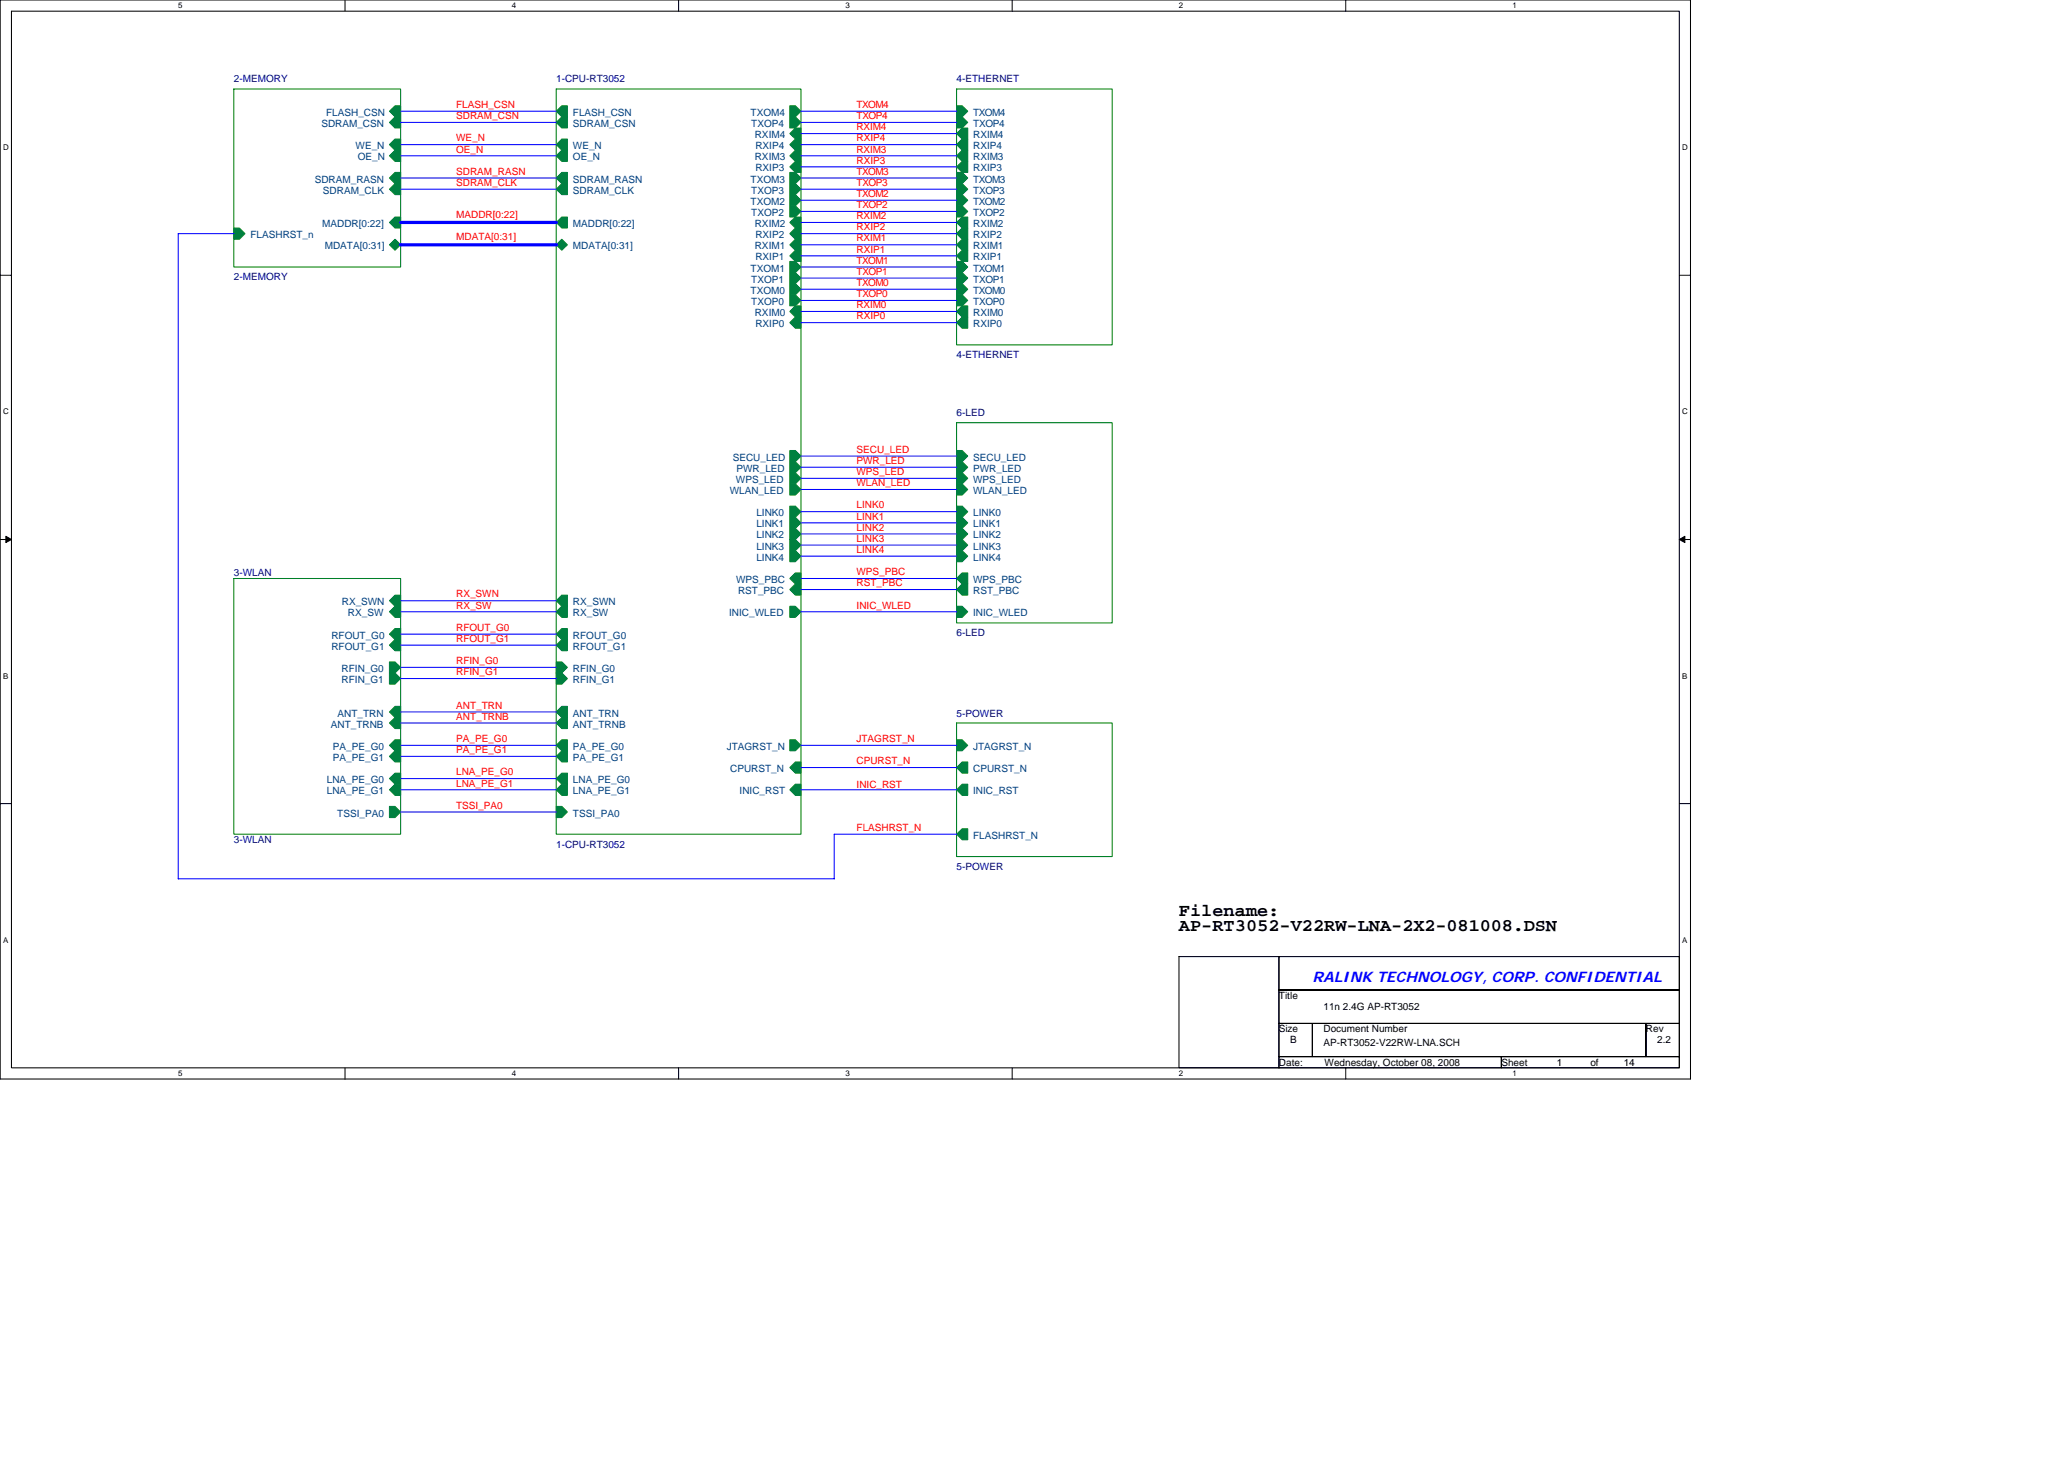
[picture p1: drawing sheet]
<svg xmlns="http://www.w3.org/2000/svg" width="297mm" height="210mm" viewBox="0 0 297 210" stroke-linecap="round" stroke-linejoin="round" font-family="sans-serif">
<path d="M0 0h243.3v155.2h-243.3zM1.6 1.6h240.1v152h-240.1z" fill="none" stroke="#000" stroke-width=".15"/>
<g fill="#fff">
<path d="M25.7 .2h.6v1.2h-.6z"/>
<path d="M25.7 153.8h.6v1.3h-.6z"/>
</g>
<path d="M49.7 0v1.6M49.7 153.6v1.6" fill="none" stroke="#000" stroke-width=".15"/>
<g fill="#fff">
<path d="M73.7 .2h.6v1.2h-.6z"/>
<path d="M73.7 153.8h.6v1.3h-.6z"/>
</g>
<path d="M97.7 0v1.6M97.7 153.6v1.6" fill="none" stroke="#000" stroke-width=".15"/>
<g fill="#fff">
<path d="M121.7 .2h.6v1.2h-.6z"/>
<path d="M121.7 153.8h.6v1.3h-.6z"/>
</g>
<path d="M145.7 0v1.6M145.7 153.6v1.6" fill="none" stroke="#000" stroke-width=".15"/>
<g fill="#fff">
<path d="M169.7 .2h.6v1.2h-.6z"/>
<path d="M169.7 153.8h.6v1.3h-.6z"/>
</g>
<path d="M193.7 0v1.6M193.7 153.6v1.6" fill="none" stroke="#000" stroke-width=".15"/>
<g fill="#fff">
<path d="M217.7 .2h.6v1.2h-.6z"/>
<path d="M217.7 153.8h.6v1.3h-.6z"/>
<path d="M.4 20.6h.8v1.3h-.8z"/>
<path d="M242.1 20.6h.8v1.3h-.8z"/>
<path d="M.4 58.6h.8v1.3h-.8z"/>
<path d="M242.1 58.6h.8v1.3h-.8z"/>
</g>
<path d="M0 39.6h1.6M241.7 39.6h1.6" fill="none" stroke="#000" stroke-width=".15"/>
<g fill="#fff">
<path d="M.4 96.6h.8v1.3h-.8z"/>
<path d="M242.1 96.6h.7v1.3h-.7z"/>
</g>
<path d="M0 77.6h1.6M241.7 77.6h1.6" fill="none" stroke="#000" stroke-width=".15"/>
<path d="M.8 77.2l.8 .4-.8 .5zM241.7 77.6l.8-.4v.9z" fill="#000" stroke="#000" stroke-width=".14"/>
<g fill="#fff">
<path d="M.4 134.6h.8v1.3h-.8z"/>
<path d="M242.1 134.6h.7v1.3h-.7z"/>
</g>
<path d="M0 115.6h1.6M241.7 115.6h1.6M169.7 137.6h14.4v16h-14.4zM184.1 137.6h57.6v4.8h-57.6zM184.1 142.4h57.6v4.8h-57.6zM184.1 147.2h4.8v4.8h-4.8zM184.1 152h32v1.6h-32zM188.9 147.2h48v4.8h-48zM216.1 152h25.6v1.6h-25.6zM236.9 147.2h4.8v4.8h-4.8z" fill="none" stroke="#000" stroke-width=".15"/>
<path d="M33.7 12.8h24v25.6h-24zM80 12.8h35.3v107.2h-35.3zM137.7 12.8h22.4v36.8h-22.4zM137.7 60.8h22.4v28.8h-22.4zM33.7 83.2h24v36.8h-24zM137.7 104h22.4v19.2h-22.4z" fill="none" stroke="#008000" stroke-width=".15"/>
<g fill="#008040" stroke="#008040" stroke-width=".15">
<path d="M137.7 72.8h.8l.8 .8-.8 .8h-.8z" fill-rule="evenodd"/>
<path d="M137.7 74.4h.8l.8 .8-.8 .8h-.8z" fill-rule="evenodd"/>
<path d="M137.7 76h.8l.8 .8-.8 .8h-.8z" fill-rule="evenodd"/>
<path d="M137.7 77.6h.8l.8 .8-.8 .8h-.8z" fill-rule="evenodd"/>
<path d="M137.7 79.2h.8l.8 .8-.8 .8h-.8z" fill-rule="evenodd"/>
<path d="M137.7 64.8h.8l.8 .8-.8 .8h-.8z" fill-rule="evenodd"/>
<path d="M137.7 69.6h.8l.8 .8-.8 .8h-.8z" fill-rule="evenodd"/>
<path d="M137.7 68h.8l.8 .8-.8 .8h-.8z" fill-rule="evenodd"/>
<path d="M137.7 66.4h.8l.8 .8-.8 .8h-.8z" fill-rule="evenodd"/>
<path d="M138.5 82.4h.8v1.6h-.8l-.8-.8z" fill-rule="evenodd"/>
<path d="M137.7 84.8l.8-.8h.8v1.6h-.8z" fill-rule="evenodd"/>
<path d="M137.7 87.2h.8l.8 .8-.8 .8h-.8z" fill-rule="evenodd"/>
<path d="M80 16l.9-.8h.8v1.6h-.8z" fill-rule="evenodd"/>
<path d="M80.9 20h.8v1.6h-.8l-.9-.8z" fill-rule="evenodd"/>
<path d="M80.9 21.6h.8v1.6h-.8l-.9-.8z" fill-rule="evenodd"/>
<path d="M80.9 26.4h.8v1.6h-.8l-.9-.8z" fill-rule="evenodd"/>
<path d="M80.9 16.8h.8v1.6h-.8l-.9-.8z" fill-rule="evenodd"/>
<path d="M80.9 24.8h.8v1.6h-.8l-.9-.8z" fill-rule="evenodd"/>
<path d="M80 32l.9-.8h.8v1.6h-.8z" fill-rule="evenodd"/>
<path d="M80.9 34.4l.8 .8-.8 .8-.9-.8z" fill-rule="evenodd"/>
<path d="M113.7 15.2h.8l.8 .8-.8 .8h-.8z" fill-rule="evenodd"/>
<path d="M113.7 16.8h.8l.8 .8-.8 .8h-.8z" fill-rule="evenodd"/>
<path d="M113.7 19.2l.8-.8h.8v1.6h-.8z" fill-rule="evenodd"/>
<path d="M113.7 20.8l.8-.8h.8v1.6h-.8z" fill-rule="evenodd"/>
<path d="M80.9 101.6h.8v1.6h-.8l-.9-.8z" fill-rule="evenodd"/>
<path d="M80 104l.9-.8h.8v1.6h-.8z" fill-rule="evenodd"/>
<path d="M80.9 106.4h.8v1.6h-.8l-.9-.8z" fill-rule="evenodd"/>
<path d="M80 108.8l.9-.8h.8v1.6h-.8z" fill-rule="evenodd"/>
<path d="M114.5 109.6h.8v1.6h-.8l-.8-.8z" fill-rule="evenodd"/>
<path d="M113.7 106.4h.8l.8 .8-.8 .8h-.8z" fill-rule="evenodd"/>
<path d="M113.7 64.8h.8l.8 .8-.8 .8h-.8z" fill-rule="evenodd"/>
<path d="M113.7 69.6h.8l.8 .8-.8 .8h-.8z" fill-rule="evenodd"/>
<path d="M80.9 90.4h.8v1.6h-.8l-.9-.8z" fill-rule="evenodd"/>
<path d="M80.9 92h.8v1.6h-.8l-.9-.8z" fill-rule="evenodd"/>
<path d="M80 95.2h.9l.8 .8-.8 .8h-.9z" fill-rule="evenodd"/>
<path d="M80 96.8h.9l.8 .8-.8 .8h-.9z" fill-rule="evenodd"/>
<path d="M113.7 77.6h.8l.8 .8-.8 .8h-.8z" fill-rule="evenodd"/>
<path d="M113.7 76h.8l.8 .8-.8 .8h-.8z" fill-rule="evenodd"/>
<path d="M113.7 72.8h.8l.8 .8-.8 .8h-.8z" fill-rule="evenodd"/>
<path d="M113.7 74.4h.8l.8 .8-.8 .8h-.8z" fill-rule="evenodd"/>
<path d="M113.7 79.2h.8l.8 .8-.8 .8h-.8z" fill-rule="evenodd"/>
<path d="M114.5 21.6h.8v1.6h-.8l-.8-.8z" fill-rule="evenodd"/>
<path d="M113.7 46.4l.8-.8h.8v1.6h-.8z" fill-rule="evenodd"/>
<path d="M113.7 36.8l.8-.8h.8v1.6h-.8z" fill-rule="evenodd"/>
<path d="M113.7 33.6l.8-.8h.8v1.6h-.8z" fill-rule="evenodd"/>
<path d="M113.7 24l.8-.8h.8v1.6h-.8z" fill-rule="evenodd"/>
<path d="M114.5 44h.8v1.6h-.8l-.8-.8z" fill-rule="evenodd"/>
<path d="M113.7 35.2l.8-.8h.8v1.6h-.8z" fill-rule="evenodd"/>
<path d="M113.7 32l.8-.8h.8v1.6h-.8z" fill-rule="evenodd"/>
<path d="M113.7 42.4h.8l.8 .8-.8 .8h-.8z" fill-rule="evenodd"/>
<path d="M113.7 39.2h.8l.8 .8-.8 .8h-.8z" fill-rule="evenodd"/>
<path d="M113.7 29.6h.8l.8 .8-.8 .8h-.8z" fill-rule="evenodd"/>
<path d="M113.7 26.4h.8l.8 .8-.8 .8h-.8z" fill-rule="evenodd"/>
<path d="M113.7 40.8h.8l.8 .8-.8 .8h-.8z" fill-rule="evenodd"/>
<path d="M113.7 37.6h.8l.8 .8-.8 .8h-.8z" fill-rule="evenodd"/>
<path d="M113.7 28h.8l.8 .8-.8 .8h-.8z" fill-rule="evenodd"/>
<path d="M113.7 24.8h.8l.8 .8-.8 .8h-.8z" fill-rule="evenodd"/>
<path d="M80 112l.9-.8h.8v1.6h-.8z" fill-rule="evenodd"/>
<path d="M80.9 112.8h.8v1.6h-.8l-.9-.8z" fill-rule="evenodd"/>
<path d="M113.7 66.4h.8l.8 .8-.8 .8h-.8z" fill-rule="evenodd"/>
<path d="M113.7 68h.8l.8 .8-.8 .8h-.8z" fill-rule="evenodd"/>
<path d="M114.5 82.4h.8v1.6h-.8l-.8-.8z" fill-rule="evenodd"/>
<path d="M113.7 84.8l.8-.8h.8v1.6h-.8z" fill-rule="evenodd"/>
<path d="M80.9 85.6h.8v1.6h-.8l-.9-.8z" fill-rule="evenodd"/>
<path d="M80 88l.9-.8h.8v1.6h-.8z" fill-rule="evenodd"/>
<path d="M80 116h.9l.8 .8-.8 .8h-.9z" fill-rule="evenodd"/>
<path d="M114.5 112.8h.8v1.6h-.8l-.8-.8z" fill-rule="evenodd"/>
<path d="M113.7 87.2h.8l.8 .8-.8 .8h-.8z" fill-rule="evenodd"/>
<path d="M56 16l.9-.8h.8v1.6h-.8z" fill-rule="evenodd"/>
<path d="M56.9 21.6h.8v1.6h-.8l-.9-.8z" fill-rule="evenodd"/>
<path d="M56 20.8l.9-.8h.8v1.6h-.8z" fill-rule="evenodd"/>
<path d="M56.9 26.4h.8v1.6h-.8l-.9-.8z" fill-rule="evenodd"/>
<path d="M56 17.6l.9-.8h.8v1.6h-.8z" fill-rule="evenodd"/>
<path d="M56 25.6l.9-.8h.8v1.6h-.8z" fill-rule="evenodd"/>
<path d="M56 32l.9-.8h.8v1.6h-.8z" fill-rule="evenodd"/>
<path d="M56 35.2l.9-.8 .8 .8-.8 .8z" fill-rule="evenodd"/>
<path d="M33.7 32.8h.8l.8 .8-.8 .8h-.8z" fill-rule="evenodd"/>
<path d="M56 102.4l.9-.8h.8v1.6h-.8z" fill-rule="evenodd"/>
<path d="M56 104l.9-.8h.8v1.6h-.8z" fill-rule="evenodd"/>
<path d="M56 107.2l.9-.8h.8v1.6h-.8z" fill-rule="evenodd"/>
<path d="M56 108.8l.9-.8h.8v1.6h-.8z" fill-rule="evenodd"/>
<path d="M56 95.2h.9l.8 .8-.8 .8h-.9z" fill-rule="evenodd"/>
<path d="M56 96.8h.9l.8 .8-.8 .8h-.9z" fill-rule="evenodd"/>
<path d="M56 91.2l.9-.8h.8v1.6h-.8z" fill-rule="evenodd"/>
<path d="M56 92.8l.9-.8h.8v1.6h-.8z" fill-rule="evenodd"/>
<path d="M56 112l.9-.8h.8v1.6h-.8z" fill-rule="evenodd"/>
<path d="M56 113.6l.9-.8h.8v1.6h-.8z" fill-rule="evenodd"/>
<path d="M56 86.4l.9-.8h.8v1.6h-.8z" fill-rule="evenodd"/>
<path d="M56 88l.9-.8h.8v1.6h-.8z" fill-rule="evenodd"/>
<path d="M56 116h.9l.8 .8-.8 .8h-.9z" fill-rule="evenodd"/>
<path d="M137.7 15.2h.8l.8 .8-.8 .8h-.8z" fill-rule="evenodd"/>
<path d="M137.7 16.8h.8l.8 .8-.8 .8h-.8z" fill-rule="evenodd"/>
<path d="M137.7 19.2l.8-.8h.8v1.6h-.8z" fill-rule="evenodd"/>
<path d="M138.5 20h.8v1.6h-.8l-.8-.8z" fill-rule="evenodd"/>
<path d="M138.5 21.6h.8v1.6h-.8l-.8-.8z" fill-rule="evenodd"/>
<path d="M137.7 24l.8-.8h.8v1.6h-.8z" fill-rule="evenodd"/>
<path d="M137.7 24.8h.8l.8 .8-.8 .8h-.8z" fill-rule="evenodd"/>
<path d="M137.7 26.4h.8l.8 .8-.8 .8h-.8z" fill-rule="evenodd"/>
<path d="M137.7 28h.8l.8 .8-.8 .8h-.8z" fill-rule="evenodd"/>
<path d="M137.7 29.6h.8l.8 .8-.8 .8h-.8z" fill-rule="evenodd"/>
<path d="M137.7 32l.8-.8h.8v1.6h-.8z" fill-rule="evenodd"/>
<path d="M137.7 33.6l.8-.8h.8v1.6h-.8z" fill-rule="evenodd"/>
<path d="M138.5 34.4h.8v1.6h-.8l-.8-.8z" fill-rule="evenodd"/>
<path d="M137.7 36.8l.8-.8h.8v1.6h-.8z" fill-rule="evenodd"/>
<path d="M137.7 37.6h.8l.8 .8-.8 .8h-.8z" fill-rule="evenodd"/>
<path d="M137.7 39.2h.8l.8 .8-.8 .8h-.8z" fill-rule="evenodd"/>
<path d="M137.7 40.8h.8l.8 .8-.8 .8h-.8z" fill-rule="evenodd"/>
<path d="M137.7 42.4h.8l.8 .8-.8 .8h-.8z" fill-rule="evenodd"/>
<path d="M138.5 44h.8v1.6h-.8l-.8-.8z" fill-rule="evenodd"/>
<path d="M137.7 46.4l.8-.8h.8v1.6h-.8z" fill-rule="evenodd"/>
<path d="M138.5 109.6h.8v1.6h-.8l-.8-.8z" fill-rule="evenodd"/>
<path d="M137.7 120l.8-.8h.8v1.6h-.8z" fill-rule="evenodd"/>
<path d="M137.7 106.4h.8l.8 .8-.8 .8h-.8z" fill-rule="evenodd"/>
<path d="M138.5 112.8h.8v1.6h-.8l-.8-.8z" fill-rule="evenodd"/>
</g>
<path d="M57.7 32h22.4M57.7 35.2h22.4" fill="none" stroke="#00f" stroke-width=".47"/>
<g fill="none" stroke="#00f" stroke-width=".15">
<path d="M57.7 16h22.4M57.7 17.6h22.4M115.3 16h22.4M115.3 17.6h22.4M115.3 19.2h22.4M33.7 33.6h-8v92.8M57.7 20.8h22.4M57.7 27.2h22.4M57.7 25.6h22.4M57.7 22.4h22.4M115.3 33.6h22.4M115.3 20.8h22.4"/>
<path d="M115.3 27.2h22.4M115.3 25.6h22.4M115.3 22.4h22.4M115.3 24h22.4M115.3 28.8h22.4M115.3 30.4h22.4M115.3 32h22.4M115.3 35.2h22.4M115.3 36.8h22.4M115.3 38.4h22.4M115.3 40h22.4M115.3 41.6h22.4"/>
<path d="M115.3 43.2h22.4M115.3 44.8h22.4M115.3 46.4h22.4M115.3 65.6h22.4M115.3 70.4h22.4M115.3 78.4h22.4M115.3 76.8h22.4M115.3 75.2h22.4M115.3 73.6h22.4M115.3 67.2h22.4M115.3 68.8h22.4M57.7 96h22.4"/>
<path d="M57.7 97.6h22.4M57.7 91.2h22.4M57.7 92.8h22.4M57.7 88h22.4M57.7 86.4h22.4M115.3 80h22.4M115.3 83.2h22.4M115.3 84.8h22.4M115.3 88h22.4M57.7 107.2h22.4M57.7 102.4h22.4M57.7 108.8h22.4"/>
<path d="M57.7 104h22.4M57.7 113.6h22.4M57.7 112h22.4M57.7 116.8h22.4M115.3 107.2h22.4M115.3 110.4h22.4M115.3 113.6h22.4M25.7 126.4h94.4M137.7 120h-17.6v6.4"/>
</g>
<g font-size="2.6">
<text x="169.7" y="131.8">Filename:</text>
<text x="169.7" y="134">AP-RT3052-V22RW-LNA-2X2-081008.DSN</text>
</g>
<text font-size="2.1" fill="#00f" x="188.9" y="141.3">RALINK TECHNOLOGY, CORP. CONFIDENTIAL</text>
<g font-size="1.4" fill="#000080">
<text x="33.7" y="11.9">2-MEMORY</text>
<text x="80" y="11.9">1-CPU-RT3052</text>
<text x="137.7" y="11.9">4-ETHERNET</text>
<text x="33.7" y="40.3">2-MEMORY</text>
<text x="137.7" y="51.5">4-ETHERNET</text>
<text x="137.7" y="59.9">6-LED</text>
<text x="33.7" y="82.9">3-WLAN</text>
<text x="137.7" y="91.5">6-LED</text>
<text x="137.7" y="103.1">5-POWER</text>
<text x="33.7" y="121.3">3-WLAN</text>
<text x="80" y="122">1-CPU-RT3052</text>
<text x="137.7" y="125.2">5-POWER</text>
</g>
<g font-size="1.4" fill="#004080">
<text x="46.9" y="16.7">FLASH_CSN</text>
<text x="82.5" y="16.7">FLASH_CSN</text>
<text x="108" y="16.7">TXOM4</text>
<text x="140.1" y="16.7">TXOM4</text>
<text x="46.2" y="18.3">SDRAM_CSN</text>
<text x="51.2" y="21.5">WE_N</text>
<text x="51.5" y="23.1">OE_N</text>
<text x="82.5" y="21.5">WE_N</text>
<text x="82.5" y="23.1">OE_N</text>
<text x="82.5" y="18.3">SDRAM_CSN</text>
<text x="108.1" y="18.3">TXOP4</text>
<text x="108.6" y="19.9">RXIM4</text>
<text x="108.6" y="23.1">RXIM3</text>
<text x="108.7" y="21.5">RXIP4</text>
<text x="140.1" y="18.3">TXOP4</text>
<text x="140.1" y="19.9">RXIM4</text>
<text x="140.1" y="21.5">RXIP4</text>
<text x="140.1" y="23.1">RXIM3</text>
<text x="45.3" y="26.3">SDRAM_RASN</text>
<text x="46.5" y="27.9">SDRAM_CLK</text>
<text x="82.5" y="27.9">SDRAM_CLK</text>
<text x="82.5" y="26.3">SDRAM_RASN</text>
<text x="108" y="29.5">TXOM2</text>
<text x="108" y="26.3">TXOM3</text>
<text x="108.1" y="27.9">TXOP3</text>
<text x="108.7" y="24.7">RXIP3</text>
<text x="140.1" y="24.7">RXIP3</text>
<text x="140.1" y="26.3">TXOM3</text>
<text x="140.1" y="27.9">TXOP3</text>
<text x="140.1" y="29.5">TXOM2</text>
<text x="36" y="34.3">FLASHRST_n</text>
<text x="46.4" y="32.7">MADDR[0:22]</text>
<text x="46.7" y="35.9">MDATA[0:31]</text>
<text x="82.5" y="32.7">MADDR[0:22]</text>
<text x="82.5" y="35.9">MDATA[0:31]</text>
<text x="108.1" y="31.1">TXOP2</text>
<text x="108.6" y="35.9">RXIM1</text>
<text x="108.6" y="32.7">RXIM2</text>
<text x="108.7" y="34.3">RXIP2</text>
<text x="140.1" y="31.1">TXOP2</text>
<text x="140.1" y="32.7">RXIM2</text>
<text x="140.1" y="34.3">RXIP2</text>
<text x="140.1" y="35.9">RXIM1</text>
<text x="108" y="39.1">TXOM1</text>
<text x="108.1" y="40.7">TXOP1</text>
<text x="108.7" y="37.5">RXIP1</text>
<text x="140.1" y="37.5">RXIP1</text>
<text x="140.1" y="39.1">TXOM1</text>
<text x="140.1" y="40.7">TXOP1</text>
<text x="108" y="42.3">TXOM0</text>
<text x="108.1" y="43.9">TXOP0</text>
<text x="108.6" y="45.5">RXIM0</text>
<text x="108.7" y="47.1">RXIP0</text>
<text x="140.1" y="42.3">TXOM0</text>
<text x="140.1" y="43.9">TXOP0</text>
<text x="140.1" y="45.5">RXIM0</text>
<text x="140.1" y="47.1">RXIP0</text>
<text x="105" y="71.1">WLAN_LED</text>
<text x="105.4" y="66.3">SECU_LED</text>
<text x="105.9" y="69.5">WPS_LED</text>
<text x="106" y="67.9">PWR_LED</text>
<text x="140.1" y="66.3">SECU_LED</text>
<text x="140.1" y="71.1">WLAN_LED</text>
<text x="140.1" y="69.5">WPS_LED</text>
<text x="140.1" y="67.9">PWR_LED</text>
<text x="108.9" y="77.5">LINK2</text>
<text x="108.9" y="74.3">LINK0</text>
<text x="108.9" y="75.9">LINK1</text>
<text x="140.1" y="74.3">LINK0</text>
<text x="140.1" y="75.9">LINK1</text>
<text x="140.1" y="77.5">LINK2</text>
<text x="105.9" y="83.9">WPS_PBC</text>
<text x="108.9" y="79.1">LINK3</text>
<text x="108.9" y="80.7">LINK4</text>
<text x="140.1" y="79.1">LINK3</text>
<text x="140.1" y="80.7">LINK4</text>
<text x="140.1" y="83.9">WPS_PBC</text>
<text x="49.2" y="87.1">RX_SWN</text>
<text x="50.1" y="88.7">RX_SW</text>
<text x="82.5" y="87.1">RX_SWN</text>
<text x="82.5" y="88.7">RX_SW</text>
<text x="104.9" y="88.7">INIC_WLED</text>
<text x="106.2" y="85.5">RST_PBC</text>
<text x="140.1" y="85.5">RST_PBC</text>
<text x="140.1" y="88.7">INIC_WLED</text>
<text x="47.7" y="91.9">RFOUT_G0</text>
<text x="47.7" y="93.5">RFOUT_G1</text>
<text x="82.5" y="91.9">RFOUT_G0</text>
<text x="82.5" y="93.5">RFOUT_G1</text>
<text x="49.2" y="96.7">RFIN_G0</text>
<text x="49.2" y="98.3">RFIN_G1</text>
<text x="82.5" y="96.7">RFIN_G0</text>
<text x="82.5" y="98.3">RFIN_G1</text>
<text x="47.6" y="104.7">ANT_TRNB</text>
<text x="47.9" y="107.9">PA_PE_G0</text>
<text x="48.6" y="103.1">ANT_TRN</text>
<text x="82.5" y="103.1">ANT_TRN</text>
<text x="82.5" y="104.7">ANT_TRNB</text>
<text x="82.5" y="107.9">PA_PE_G0</text>
<text x="104.6" y="107.9">JTAGRST_N</text>
<text x="140.1" y="107.9">JTAGRST_N</text>
<text x="47" y="112.7">LNA_PE_G0</text>
<text x="47.9" y="109.5">PA_PE_G1</text>
<text x="82.5" y="109.5">PA_PE_G1</text>
<text x="82.5" y="112.7">LNA_PE_G0</text>
<text x="105.1" y="111.1">CPURST_N</text>
<text x="140.1" y="111.1">CPURST_N</text>
<text x="47" y="114.3">LNA_PE_G1</text>
<text x="48.5" y="117.5">TSSI_PA0</text>
<text x="82.5" y="114.3">LNA_PE_G1</text>
<text x="82.5" y="117.5">TSSI_PA0</text>
<text x="106.4" y="114.3">INIC_RST</text>
<text x="140.1" y="114.3">INIC_RST</text>
<text x="140.1" y="120.7">FLASHRST_N</text>
</g>
<g font-size="1.4" fill="#f00">
<text x="65.7" y="15.5">FLASH_CSN</text>
<text x="65.7" y="17.1">SDRAM_CSN</text>
<text x="123.3" y="15.5">TXOM4</text>
<text x="123.3" y="17.1">TXOP4</text>
<text x="65.7" y="20.3">WE_N</text>
<text x="65.7" y="21.9">OE_N</text>
<text x="123.3" y="18.7">RXIM4</text>
<text x="123.3" y="20.3">RXIP4</text>
<text x="123.3" y="21.9">RXIM3</text>
<text x="123.3" y="23.5">RXIP3</text>
<text x="65.7" y="26.7">SDRAM_CLK</text>
<text x="65.7" y="25.1">SDRAM_RASN</text>
<text x="123.3" y="25.1">TXOM3</text>
<text x="123.3" y="26.7">TXOP3</text>
<text x="123.3" y="28.3">TXOM2</text>
<text x="123.3" y="30">TXOP2</text>
<text x="65.7" y="31.4">MADDR[0:22]</text>
<text x="65.7" y="34.6">MDATA[0:31]</text>
<text x="123.3" y="31.5">RXIM2</text>
<text x="123.3" y="33.1">RXIP2</text>
<text x="123.3" y="34.7">RXIM1</text>
<text x="123.3" y="36.3">RXIP1</text>
<text x="123.3" y="38">TXOM1</text>
<text x="123.3" y="39.5">TXOP1</text>
<text x="123.3" y="41.1">TXOM0</text>
<text x="123.3" y="42.7">TXOP0</text>
<text x="123.3" y="44.3">RXIM0</text>
<text x="123.3" y="46">RXIP0</text>
<text x="123.3" y="65.2">SECU_LED</text>
<text x="123.3" y="70">WLAN_LED</text>
<text x="123.3" y="66.7">PWR_LED</text>
<text x="123.3" y="68.3">WPS_LED</text>
<text x="123.3" y="78">LINK3</text>
<text x="123.3" y="76.3">LINK2</text>
<text x="123.3" y="74.7">LINK1</text>
<text x="123.3" y="73.2">LINK0</text>
<text x="123.3" y="79.5">LINK4</text>
<text x="123.3" y="82.7">WPS_PBC</text>
<text x="65.7" y="87.5">RX_SW</text>
<text x="65.7" y="86">RX_SWN</text>
<text x="123.3" y="84.3">RST_PBC</text>
<text x="123.3" y="87.5">INIC_WLED</text>
<text x="65.7" y="95.5">RFIN_G0</text>
<text x="65.7" y="90.7">RFOUT_G0</text>
<text x="65.7" y="92.4">RFOUT_G1</text>
<text x="65.7" y="102">ANT_TRN</text>
<text x="65.7" y="97.2">RFIN_G1</text>
<text x="65.7" y="106.7">PA_PE_G0</text>
<text x="65.7" y="103.5">ANT_TRNB</text>
<text x="123.3" y="106.7">JTAGRST_N</text>
<text x="65.7" y="108.4">PA_PE_G1</text>
<text x="65.7" y="113.2">LNA_PE_G1</text>
<text x="65.7" y="111.5">LNA_PE_G0</text>
<text x="123.3" y="110">CPURST_N</text>
<text x="123.3" y="113.3">INIC_RST</text>
<text x="65.7" y="116.4">TSSI_PA0</text>
<text x="123.3" y="119.5">FLASHRST_N</text>
</g>
<g font-size="1.4">
<text x="184.1" y="143.7">Title</text>
<text x="184.1" y="148.5">Size</text>
<text x="190.5" y="148.5">Document Number</text>
<text x="190.5" y="145.3">11n 2.4G AP-RT3052</text>
<text x="236.9" y="148.5">Rev</text>
<text x="184.1" y="153.3">Date:</text>
<text x="185.7" y="150.1">B</text>
<text x="190.5" y="150.4">AP-RT3052-V22RW-LNA.SCH</text>
<text x="190.6" y="153.3">Wednesday, October 08, 2008</text>
<text x="216.1" y="153.3">Sheet</text>
<text x="224.1" y="153.3">1</text>
<text x="228.9" y="153.3">of</text>
<text x="233.7" y="153.3">14</text>
<text x="238.5" y="150.1">2.2</text>
</g>
<g font-size="1.1">
<text x="25.7" y="1.2">5</text>
<text x="73.7" y="1.2">4</text>
<text x="121.7" y="1.2">3</text>
<text x="169.7" y="1.2">2</text>
<text x="217.7" y="1.2">1</text>
<text x=".4" y="21.6">D</text>
<text x="242.1" y="21.6">D</text>
<text x=".4" y="59.6">C</text>
<text x="242.1" y="59.6">C</text>
<text x=".4" y="97.6">B</text>
<text x="242.1" y="97.6">B</text>
<text x=".4" y="135.6">A</text>
<text x="242.1" y="135.6">A</text>
<text x="25.7" y="154.8">5</text>
<text x="73.7" y="154.8">4</text>
<text x="121.7" y="154.8">3</text>
<text x="169.7" y="154.8">2</text>
<text x="217.7" y="154.8">1</text>
</g>
</svg>
